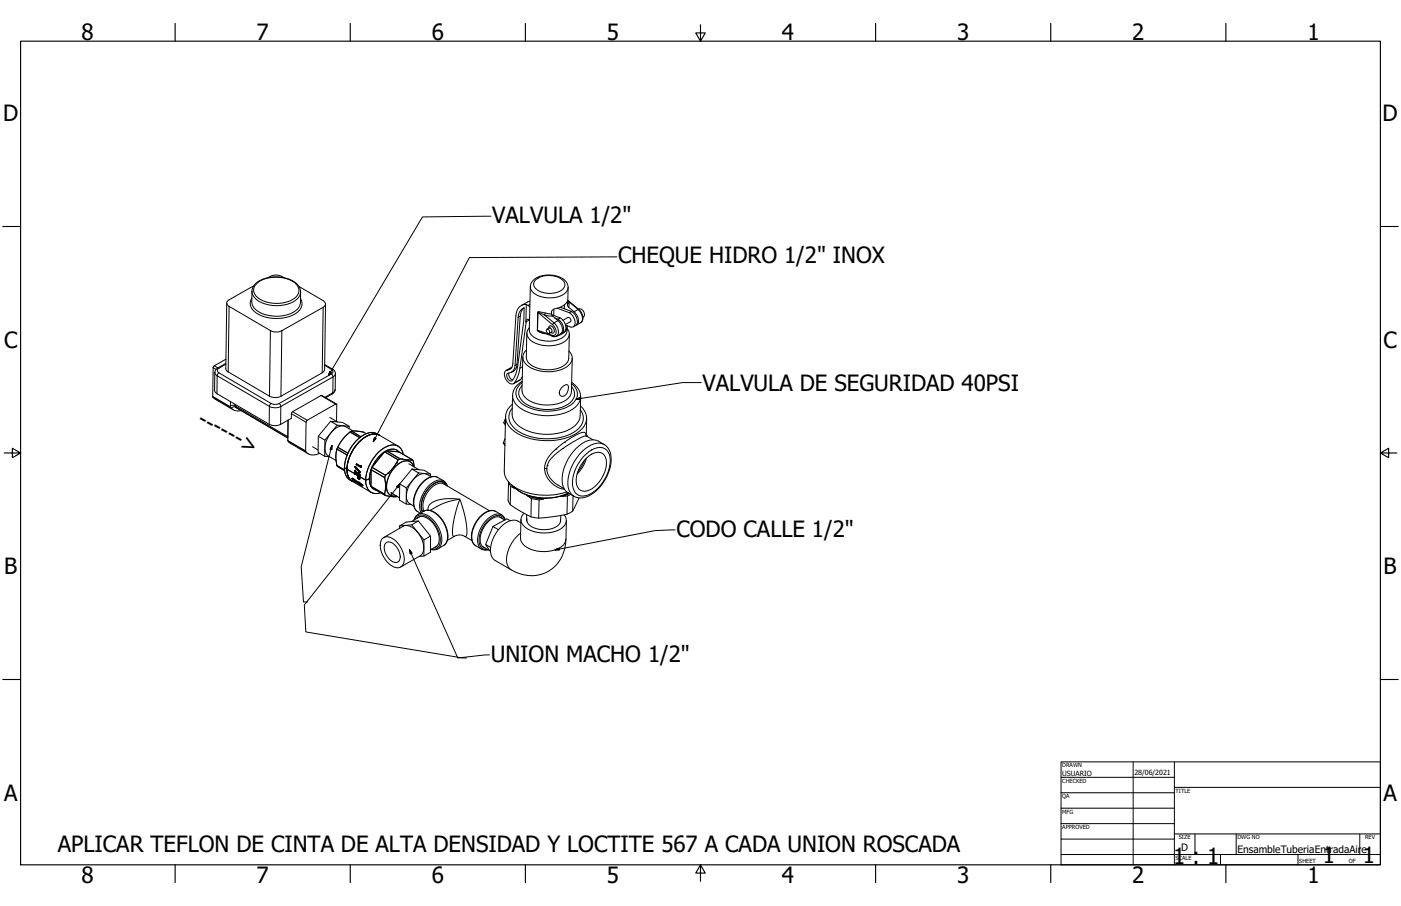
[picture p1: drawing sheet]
<svg xmlns="http://www.w3.org/2000/svg" width="864mm" height="559mm" viewBox="0 0 864 559" stroke-linecap="round" stroke-linejoin="round" font-family="sans-serif">
<!-- layer: Visible (ANSI) -->
<g fill="none" stroke="#000" stroke-width=".62">
<path d="M357 191a3 3 0 0 1 3 1 3 3 0 0 1 0 3M203 257l5 3M204 260l-8 9M193 276l3 2M200 271l-4-2v10l4 2M208 277a19 19 0 0 0 0 10M208 277l6 4M208 262l-8 9v10l3 1M208 262l7 1v1M208 262l-4-2 7 1 4 2M208 276l6 4M208 276v1"/>
<path d="M216 266a27 27 0 0 0-8 10M216 266l6 4M217 266l7 1M217 266l6 3M217 266h-1M218 266l-5-3a9 9 0 0 0-10 5 11 11 0 0 0-1 13l5 3M224 267l-2-1a8 8 0 0 0-10 4 17 17 0 0 0-4 18M224 267h2M234 268a11 11 0 0 0-13 5 22 22 0 0 0-6 22l2 2M234 268a11 11 0 0 0-13 5 26 26 0 0 0-7 16M234 268a9 9 0 0 0-13 2 27 27 0 0 0-9 18M234 268l11 7"/>
<path d="M237 279l-4 4-4 5M237 279l-8 9 9 5M237 279l8 5M237 279l-8 9M238 278l8 1 8 5M238 278l2-1a5 5 0 0 1 6 2M238 278l-1 1M238 278l9 5M246 279a8 8 0 0 0-11 1 23 23 0 0 0-7 15M246 279l-8-1 9 5M246 279l8 5M208 287v1"/>
<path d="M208 287l4 3M208 288l4 2M212 288l1 4 1 2 3 3M212 288l2 1M214 289l1 5 2 3M214 289l5 3M217 295l2 1M217 295v2M217 295l1 1M217 295l2 1-2-1zM217 297l12 7M217 297h2"/>
<path d="M218 296l1 1M219 292h.1M219 292v1M219 296h.1M219 296h-1M219 297l2 1M219 288l3 4zM219 290v2M219 290l1 2M219 293v-2l2 3a1.2 1.2 0 0 0 1-1 1.2 1.2 0 0 0-1-2v1a.8 .8 0 0 1 0 1M219 291v2M219 296l2 2-2-2v1l2 1"/>
<path d="M219 297l4 3-2-2M219 296v1M219 290l2 3M219 288l3 3M219 290h.1M219 292l1 1M220 287l3 1M220 287v-1l2 2M220 287l2 1M220 292l1 1M220 292h.1M221 294v1"/>
<path d="M221 295v1M221 295h.1M221 291v2M221 291v1a.8 .8 0 0 1 0 1l-2-3v2M221 295h1M221 294l1 1M221 293h.1M221 294h1M221 294h.1M221 291l1 1v2M221 291l1 2M221 298v-1l3 2-1 1"/>
<path d="M221 291h.1M221 298l2 2M221 294l4 2M221 293v1M222 294h-1M222 299l1 1M222 291v1M222 293v1M222 293h-1M222 295h-1M222 295l-1 1M222 294v1"/>
<path d="M222 295h.1M222 294l-1 1M222 291h.1M222 288l-2-2 2 2M223 288l-1-1v1M223 288h.1M223 288h-1M223 287v1M225 296a7 7 0 0 0 10 8M228 295a6 6 0 0 0 4 7l-3-1M228 295l-3 1M229 300v1"/>
<path d="M229 300l8 5M229 290v10l8 5M229 290l-1 5 1 5M229 290l8 5M229 288l9 5M229 288v2M237 295a22 22 0 0 1 0 10M237 295l-8-5v10M238 293l-1 2M238 300h.1M244 287a6 6 0 0 1 10-1l1 2a5 5 0 0 0-4-4 5 5 0 0 0-5 2 17 17 0 0 0-7 17 4 4 0 0 0 5 3 5 5 0 0 1-6-6l1-4 1-4zM245 284a27 27 0 0 1-7 9"/>
<path d="M247 283l7 1M247 283l-2 1M249 280a6 6 0 0 0-10-5 25 25 0 0 0-14 21M252 286l6 4M254 289l-8 10M254 284l1 4-1-4-7-1-2 1-3 5-4 4-1 2 1 5M258 292l-7 9-1 10h3M258 292h7v2M258 292l-4-3 7 1 4 2M266 294a7 7 0 0 0-12 2 13 13 0 0 0-2 14l3 2M229 301l9 5M237 305l1 1"/>
<path d="M238 300l-1 5 1 1h7h-7M241 304l1 1zM241 304l5 3M251 301l-5-2v9l4 3M259 319l-6 3M308 319l3 2M310 320a7 7 0 0 0-10 3 13 13 0 0 0-3 14l2 1M236 332a6 6 0 0 1 8 2 14 14 0 0 1 4 14 5 5 0 0 1-8 0 13 13 0 0 1-4-16zM237 332l12-7a9 9 0 0 1 10 5 11 11 0 0 1 1 12l-13 8M238 335a5 5 0 0 1 7 3l2 4a3 3 0 0 1-2 5 3 3 0 0 1-5-2 9 9 0 0 1-2-10zM246 326v-2l4-2 8-1 7 10v10l-4 2v-10l4-2M254 324l7 9"/>
<path d="M258 321l-4 3h-8M269 337l-4 2M297 337l5 3M299 336l3 4M304 325l-5 11 3 2M315 321l-3-1-8 5 3 2M261 343h-3"/>
</g>
<!-- layer: Visible Narrow (ANSI) -->
<g fill="none" stroke="#000" stroke-width=".62">
<path d="M155 180a11 11 0 0 0 2 10 21 21 0 0 0 27 0 11 11 0 0 0 1-10M155 180a11 11 0 0 0 11 8 19 19 0 0 0 19-5v-3M155 180a12 12 0 0 1 13-9 17 17 0 0 1 17 7v2M156 176l-15 9a2.1 2.1 0 0 0-1 2 2.1 2.1 0 0 0 1 2M158 175a20 20 0 0 1 25 1 6 6 0 0 1-4 9 20 20 0 0 1-21-3 5 5 0 0 1 0-7zM165 171a8 8 0 0 1 10 0M184 177l15 8a2.2 2.2 0 0 1 2 2 2.2 2.2 0 0 1-2 3M327 177a10 10 0 0 0 10 7 12 12 0 0 0 13-5v-2M327 177l-1 27a10 10 0 0 0 11 6 12 12 0 0 0 12-5l1-4M327 177a9 9 0 0 1 10-7 12 12 0 0 1 13 6v1M331 172a14 14 0 0 1 17 2 5 5 0 0 1-5 6 13 13 0 0 1-14-3 4 4 0 0 1 2-5zM350 177v11"/>
<path d="M140 187l-1 40 2 2M141 189l26 15M141 189v40M155 184a7 7 0 0 0 5 10 23 23 0 0 0 25-3 6 6 0 0 0 0-7M199 190v40M199 190l-25 14M201 188l-1 40-1 2M319 196l-2 29M321 195l-2 30M321 195l-2 1M323 190a7 7 0 0 0-2 5M323 190v8l-4 28-1 5-2 4a2.6 2.6 0 0 1-3-2 2.6 2.6 0 0 1 0-3h1a5 5 0 0 0 3-5"/>
<path d="M323 190a6 6 0 0 0-4 6M324 199l2-2h-1l-1 2M324 199l-4 28M324 199h.1M324 188h1a6 6 0 0 0-7 7l-2 29-1 3-2 1M324 188h2M324 188v11M327 188h-1l1 1M327 186l-6 2M331 193l9 1M331 193l5 1v-1M331 193v11"/>
<path d="M340 194l1 1M340 194l5 2-1 1M341 195l-5-1 6 5 2-1M341 195l3 3M341 191v4M342 196l2 1M344 197a6 6 0 0 1 3 8l-1 1M344 198a6 6 0 0 1 2 8l-3 1M345 196a6 6 0 0 1 3 9h-2M345 189l7 3-1 1-7-3M347 198l3-2h1l1 2-4 2M348 188v2"/>
<path d="M349 186l1 1M350 188l1 1M350 187v-1a11 11 0 0 1-8 5l-2 1v2M350 187v1M350 186h1l-1-1 7 6M351 189v-3l5 5-2 1M351 189l3 3M351 193a7 7 0 0 1 3 8l-2 1-3-2M352 192a6 6 0 0 1 3 9l-2 1M354 192a6 6 0 0 1 2 8l-1 1M357 191h-1a6 6 0 0 1 2 8M357 191a5 5 0 0 1 1 8"/>
<path d="M357 191h.1M358 199l-3 1M360 195l-1 1M167 204l3 1 4-1M167 204l-1 40M174 204l-1 40M325 216a6 6 0 0 0 1 10 22 22 0 0 0 25-2 6 6 0 0 0 0-8M325 205l-1 15a10 10 0 0 0 11 8 15 15 0 0 0 15-6l1-16M326 202a5 5 0 0 0 3 9 19 19 0 0 0 21-2 5 5 0 0 0 0-6M331 204l2 1 3 1M331 204l10 3M337 203a1.4 1.4 0 0 1 2 1 1.4 1.4 0 0 1-1 2l-1-1z"/>
<path d="M337 203l2-1 1 1v2M338 202l1-1a2.6 2.6 0 0 1 2 1 2.6 2.6 0 0 1 0 3h-1M340 205h.1M340 205l-1 1M341 200l-9-7-1 11 9 3M342 208h.1M343 207a6 6 0 0 0-1-8l-1 1a4 4 0 0 1 0 7h-1h1M343 207h-2M349 204h.1M350 201a6 6 0 0 1-6 6l-3 1-1-1M131 227l2 1M131 227v18"/>
<path d="M132 226l-1 1M132 226l2 1M132 230v11l2 2M132 230l2 2 1-2M134 227h1M134 227l-1 1-1 2M135 227a1.5 1.5 0 0 0-1 2 1.5 1.5 0 0 0 1 1M135 230l32 19M139 225l-4 2M139 224l-5 3M139 222l-7 4M141 229l25 15"/>
<path d="M199 230l-26 14M200 225l4 3M200 225l5 3M204 228a1.5 1.5 0 0 1 1 1 1.5 1.5 0 0 1-1 2M204 231l-32 18M205 228h-1M205 228l1 1 1 1M207 230l-2 2-1-1M207 230v10M313 228a4 4 0 0 0 0 7l1 1a2.4 2.4 0 0 0 3 0M314 230v3l2 1M315 227l-2 1"/>
<path d="M316 227l-4 1M317 229l-2 1M317 229h-2M319 225l-1 2-1 2M319 225h-2M320 227l-1 5-2 4M321 234l-5 3M321 234l-4 2M322 238a7 7 0 0 0 2 11 26 26 0 0 0 28-1 6 6 0 0 0 0-9M322 236a8 8 0 0 0-4 8 8 8 0 0 0 5 6 28 28 0 0 0 31-2 7 7 0 0 0-2-11M322 235a11 11 0 0 0-6 9M322 232l-1 2"/>
<path d="M322 226l-2 1M322 220v21a11 11 0 0 0 10 8 19 19 0 0 0 19-5l1-3 1-20M346 239a2.4 2.4 0 0 1 4-1v1a4 4 0 0 1-4 5 3 3 0 0 1 0-5zM352 236a11 11 0 0 1 6 9M131 245l11 6M131 245h.1M131 245l13 8M134 243v-11l32 19v11M134 243l32 19M142 250l1 2M142 251l1 1M142 250h2l1 1"/>
<path d="M142 250v1M142 248v2M143 252l2 1h4M145 249v1l32 19 1-10-1 13M145 251h-1l-1 1M145 251l32 19M145 251l1 1M166 244l4 1 3-1M167 249h2h3M167 249l-1 1a4 4 0 0 0 5 1h2l-1-2M180 255l9 5M180 255v3l-7 4"/>
<path d="M180 254v1M180 254l9 5M189 259v1M198 244l9 5M198 244l-18 10M200 245l5-3v-10l-32 19v11M205 243l-4 2M207 240l-2 3M207 240l-1 2-1 1M207 249l1 1-1 10M207 249l-18 10M312 258l-1 3"/>
<path d="M312 257l-1 34a14 14 0 0 0 10 12 41 41 0 0 0 28 0M316 252a9 9 0 0 0 2 13 35 35 0 0 0 37 0 9 9 0 0 0 3-12M316 249a10 10 0 0 0 1 17 38 38 0 0 0 41 0 9 9 0 0 0 0-16M316 244v11a13 13 0 0 0 11 11 29 29 0 0 0 29-5l1-3 1-13M316 244a13 13 0 0 0 11 11 29 29 0 0 0 29-5l2-5M362 258l-1 11M166 262l3 1 4-1M177 272l2 1 11 7M177 269v1M177 272l11 6M177 269h.1M178 272l10 7"/>
<path d="M188 278a6 6 0 0 0 9 2M189 260l-1 18M311 274l-1-1 1 2M311 271l-1 2M312 261h-1l1 1M361 269h1M361 269a2.2 2.2 0 0 0-1-2 2.2 2.2 0 0 0-3 0 51 51 0 0 0-20 17l-1 5M362 269a42 42 0 0 0-17 9 14 14 0 0 0-8 11M362 269l3 2M372 274a12 12 0 0 0-13 5 26 26 0 0 0-8 23l3 4M372 274a11 11 0 0 0-15 1 26 26 0 0 0-10 25 10 10 0 0 0 7 6M372 274a13 13 0 0 1 4 16 24 24 0 0 1-17 17l-5-1"/>
<path d="M270 295a10 10 0 0 0-11 5 14 14 0 0 0-2 15v1M270 295a10 10 0 0 0-11 4 14 14 0 0 0-3 16l1 1M270 295l3 2M273 297a10 10 0 0 0-11 5 14 14 0 0 0-2 14M273 297l2 1 1 2M275 299a5 5 0 0 0-9 0 16 16 0 0 0-5 17M275 300a5 5 0 0 0-9-1 16 16 0 0 0-6 17M313 297v12a7 7 0 0 0 5 4l9 6M313 297l2 3M315 299l2 2M316 299l1 2M336 289a14 14 0 0 0 12 13"/>
<path d="M336 289h1a13 13 0 0 0 7 10l4 2M360 282a12 12 0 0 1 13-5 11 11 0 0 1 2 14 22 22 0 0 1-15 15 7 7 0 0 1-7-9l1-7 3-4zM360 284l-1 4-3 3M361 283l-2 5-3 4M362 282a7 7 0 0 1 11-1 17 17 0 0 1-6 19l-2 1a6 6 0 0 1-7 1 6 6 0 0 1-3-6l1-4 2-4zM257 320a6 6 0 0 1 9 1 13 13 0 0 1 3 16l-1 1M257 316h2M258 317a10 10 0 0 1 11 6 14 14 0 0 1 2 15l-1 1M258 317l-2 2-1 2M261 315a10 10 0 0 1 11 6 14 14 0 0 1 2 15h-1M261 315a10 10 0 0 1 11 5 14 14 0 0 1 3 16h-2M261 315l-3 2"/>
<path d="M264 315a6 6 0 0 1 5-6 34 34 0 0 1 14-1 41 41 0 0 1 4 23M265 315a40 40 0 0 1 18-7 49 49 0 0 0-4 23h1M302 315l-28-16a9 9 0 0 0-11 5l-2 5v3v3M306 315a10 10 0 0 0-11 6 14 14 0 0 0-3 15l1 1M306 315a10 10 0 0 0-12 6 12 12 0 0 0-1 15v1M306 315l3 3M309 318a10 10 0 0 0-11 5 14 14 0 0 0-2 15l1 1M309 318l2 3M315 300v11M315 300l2 1M317 300a31 31 0 0 0 33 4 32 32 0 0 1-33-3zM317 301l1 1"/>
<path d="M323 317a6 6 0 0 0 2 9 20 20 0 0 0 23-2 5 5 0 0 0 0-6M324 305l1 1M325 317v5M325 320a8 8 0 0 0 8 7 12 12 0 0 0 12-4l1-3M325 306l10 2M325 306l3 2M326 306l4 1 5 1M328 308h4M328 308l-1 11M332 308v12M335 308h-3M337 307l-2 1"/>
<path d="M346 318l-1 4M347 306h-2M350 306v11M350 306h-3M351 304l-4 2M352 305l-2 1M353 306v9M357 307l-2 4a10 10 0 0 1-10 7l-13 2-5-1M256 321a6 6 0 0 1 9-1 15 15 0 0 1 6 17 4 4 0 0 1-5 2M270 339h-4M273 336l-3 3M280 331a6 6 0 0 1 7 0"/>
<path d="M280 331l-4 2M287 331l4 2M293 337l4 2M297 339h2h2M311 321a5 5 0 0 0-8-2 16 16 0 0 0-7 18 4 4 0 0 0 5 2M321 332a10 10 0 0 0 10 8 18 18 0 0 0 17-5l1-2M321 332h.1M321 329a21 21 0 0 0-8 19l2 3M321 323a9 9 0 0 0-12 2 18 18 0 0 0-6 19l2 2 10 5M321 320v12M349 333a22 22 0 0 1-11 19 22 22 0 0 1-23-1M349 321v12"/>
</g>
<g fill="#000">
<circle cx="332" cy="192" r=".3"/>
<circle cx="350" cy="187" r=".3"/>
<circle cx="336" cy="206" r=".2"/>
<circle cx="339" cy="202" r=".3"/>
<circle cx="343" cy="277" r=".3"/>
<circle cx="347" cy="277" r=".3"/>
<circle cx="348" cy="273" r=".3"/>
<circle cx="361" cy="269" r=".2"/>
<circle cx="361" cy="269" r=".3"/>
<circle cx="362" cy="269" r=".3"/>
<circle cx="337" cy="287" r=".3"/>
</g>
<!-- layer: Visible (ANSI) -->
<g fill="#000">
<circle cx="221" cy="293" r=".3"/>
<circle cx="221" cy="292" r=".3"/>
<circle cx="221" cy="294" r=".3"/>
<circle cx="222" cy="293" r=".3"/>
<circle cx="238" cy="298" r=".3"/>
<circle cx="239" cy="292" r=".3"/>
<circle cx="244" cy="286" r=".3"/>
<circle cx="244" cy="285" r=".3"/>
<circle cx="248" cy="283" r=".3"/>
<circle cx="254" cy="284" r=".3"/>
<circle cx="238" cy="302" r=".3"/>
<circle cx="238" cy="301" r=".3"/>
</g>
<!-- layer: Border (ANSI) -->
<g fill="none" stroke="#000" stroke-width=".7">
<path d="M108 14v11M216 14v11M324 14v11M432 15v10l-3-5h6l-3 5M540 14v11M648 14v11M756 14v11M13 25h838v508h-838zM2 140h11M851 140h11M3 279h10l-5-3v6l5-3M851 279l5 3v-6l-5 3h10"/>
<path d="M2 419h11M851 419h11M108 533v11M216 533v11M324 533v11M432 533l3 5h-6l3-5v11M540 533v11M648 533v11M756 533v11"/>
</g>
<!-- layer: Title (ANSI) -->
<g fill="none" stroke="#000" stroke-width=".62">
<path d="M654 470h197v63h-197zM654 479h70M698 470v63M724 470v63M654 489h70M654 498h70M724 486h127M654 508h70M654 518h70M724 514h127M737 514v13M762 514v13"/>
<path d="M838 514v13M654 527h197M752 527v6M800 527v6"/>
</g>
<!-- layer: Symbol (ANSI) -->
<g fill="none" stroke="#000" stroke-width=".62">
<path d="M303 133l-43 1-57 98M380 158l-91 1-59 113M203 229l1 1-1 2zM432 236h-11l-66 10M355 246l3-1v1zM205 275l-1 2zM205 275l-19 75 1 21h3M231 270h1l-2 2zM246 299l-58 74 1 17 99 16M244 300l2-1-1 2zM252 339l2 2-1 1zM252 339l30 67 20-2"/>
<path d="M342 339l3-1v1zM416 327h-12l-62 12"/>
</g>
<g fill="#000" stroke="#000" stroke-width=".62">
<path d="M203 229v3zM203 229l1 1-1 2zM355 246l3-1zM355 246l3-1v1zM205 275l-1 2zM231 270l-1 2zM231 270h1l-2 2zM246 299l-1 2zM244 300l2-1-1 2zM342 339l3-1zM342 339l3-1v1zM252 339l2 2z"/>
<path d="M252 339l2 2-1 1z"/>
</g>
<g font-size="13.8">
<text x="50" y="24">8</text>
<text x="158" y="24">7</text>
<text x="266" y="24">6</text>
<text x="374" y="24">5</text>
<text x="482" y="24">4</text>
<text x="590" y="24">3</text>
<text x="698" y="24">2</text>
<text x="806" y="24">1</text>
<text x="2" y="75">D</text>
<text x="852" y="75">D</text>
<text x="303" y="137">VALVULA 1/2&quot;</text>
<text x="381" y="162">CHEQUE HIDRO 1/2&quot; INOX</text>
<text x="3" y="215">C</text>
<text x="853" y="215">C</text>
<text x="433" y="241">VALVULA DE SEGURIDAD 40PSI</text>
<text x="121" y="261" transform="rotate(28 121 261)">------&gt;</text>
<text x="417" y="331">CODO CALLE 1/2&quot;</text>
<text x="3" y="354">B</text>
<text x="853" y="354">B</text>
<text x="303" y="408">UNION MACHO 1/2&quot;</text>
<text x="2" y="494">A</text>
<text x="853" y="494">A</text>
<text x="36" y="525">APLICAR TEFLON DE CINTA DE ALTA DENSIDAD Y LOCTITE 567 A CADA UNION ROSCADA</text>
<text x="723" y="533">1 : 1</text>
<text x="815" y="533">1</text>
<text x="840" y="533">1</text>
<text x="50" y="544">8</text>
<text x="158" y="544">7</text>
<text x="266" y="544">6</text>
<text x="374" y="544">5</text>
<text x="482" y="544">4</text>
<text x="590" y="544">3</text>
<text x="698" y="544">2</text>
<text x="806" y="544">1</text>
</g>
<g font-size="6.3">
<text x="728" y="525">D</text>
<text x="763" y="526">EnsambleTuberiaEntradaAir</text>
<text x="839" y="526">e</text>
</g>
<g font-size="4.4">
<text x="655" y="479">USUARIO</text>
<text x="699" y="478">28/06/2021</text>
</g>
<g font-size="3.5">
<text x="655" y="473">DRAWN</text>
<text x="655" y="483">CHECKED</text>
<text x="725" y="489">TITLE</text>
<text x="655" y="492">QA</text>
<text x="655" y="502">MFG</text>
<text x="655" y="511">APPROVED</text>
<text x="727" y="518">SIZE</text>
<text x="763" y="518">DWG NO</text>
<text x="841" y="518">REV</text>
<text x="725" y="530">SCALE</text>
<text x="801" y="533">SHEET</text>
<text x="832" y="533">OF</text>
</g>
</svg>
